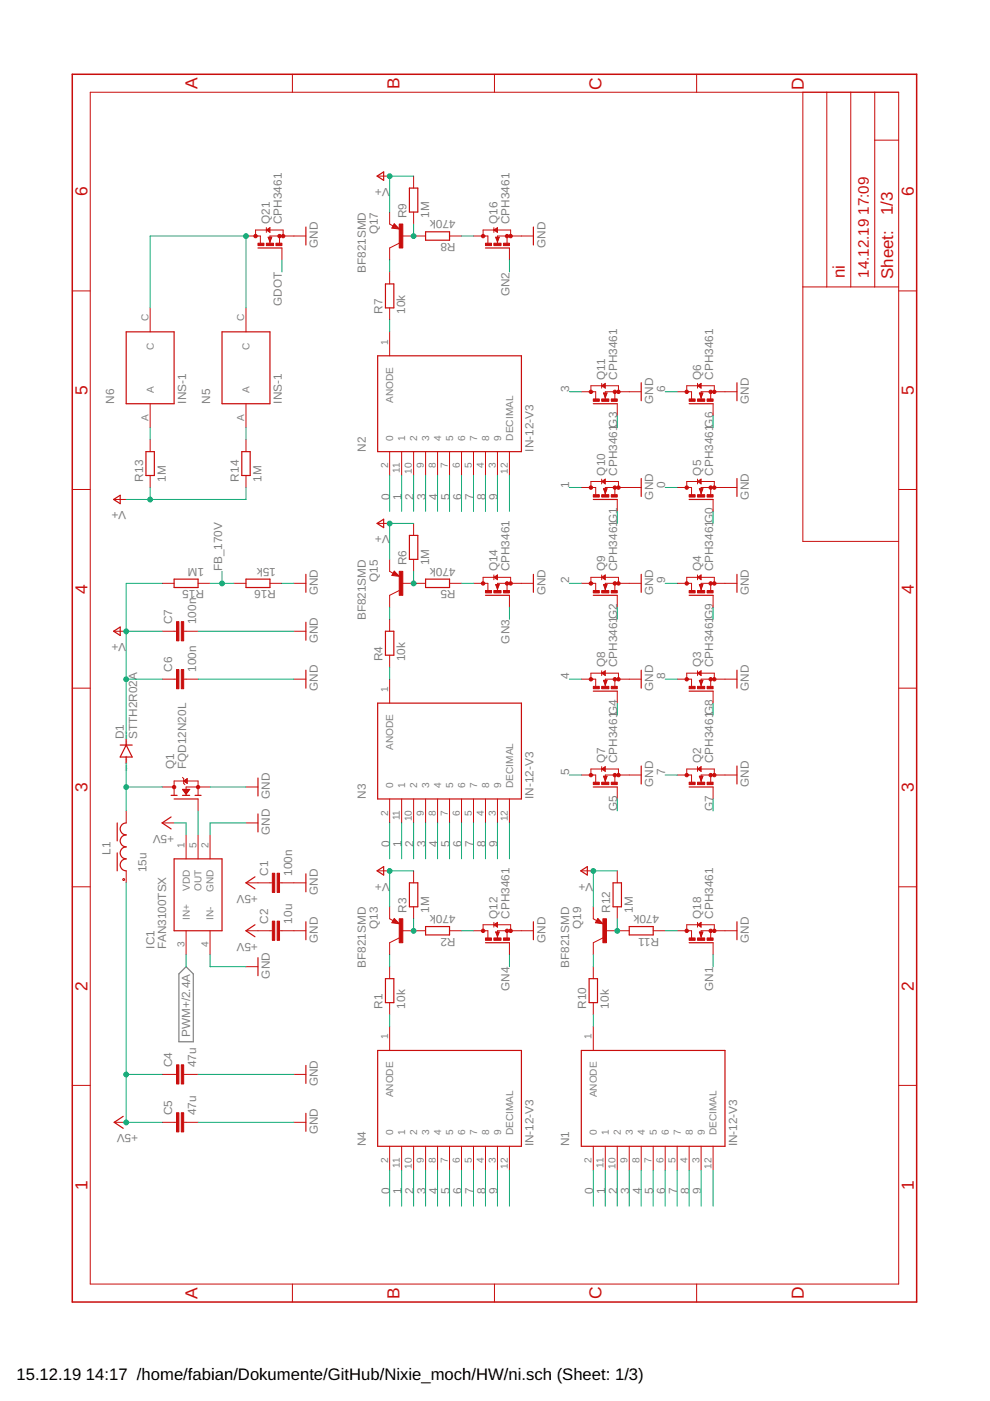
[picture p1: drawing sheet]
<svg xmlns="http://www.w3.org/2000/svg" width="210mm" height="297mm" viewBox="0 0 210 297" stroke-linecap="round" stroke-linejoin="round" font-family="sans-serif">
<path d="M37.9 206.5l1.6-1.5 1.5 1.5v14.4h-3.1z" fill="none" stroke="#808080" stroke-width=".25"/>
<g fill="none" stroke="#c90d0c" stroke-width=".25">
<path d="M79.9 37.3l1.4-.9v1.8zM86.8 39.9h1.8v5.1h-1.8zM54.7 52.6h5.1M56.7 48.8l.4-.3v.5zM57.2 50.9l-.2-.5h.5l-.3 .7M64.9 48.1v3.8M83.6 48.1h.4l-.4-.2-.2 .4 1 .1-.8-.8-.4 .7M90.2 49.1h5.1v1.8h-5.1zM102.9 52.6h5.1M105 48.8l.3-.3v.5zM105.5 50.9l-.3-.5h.5l-.2 .7M113.1 48.1v3.8"/>
<path d="M26.8 70.4h10.1v15.2h-10.1zM47.1 70.4h10.1v15.2h-10.1zM80.1 75.4h30.5v20.4h-30.5zM81.7 60.2h1.8v5.1h-1.8zM30.9 95.8h1.8v5h-1.8zM51.3 95.8h1.7v5h-1.7zM125.8 85.6h5.1M127.8 81.8l.4-.3v.5zM128.3 83.9l-.2-.5h.5l-.3 .7M136 81.2v3.8M146.1 85.6h5.1M148.1 81.8l.4-.3v.5z"/>
<path d="M148.7 83.9l-.3-.5h.5l-.2 .7M156.3 81.2v3.8M24.1 105.9l1.4-.9v1.8zM79.9 111l1.4-.9v1.8zM86.8 113.5h1.8v5.1h-1.8zM125.8 105.9h5.1M127.8 102.1l.4-.3v.5zM128.3 104.2l-.2-.5h.5l-.3 .7M136 101.5v3.8M146.1 105.9h5.1M148.1 102.1l.4-.3v.5zM148.7 104.2l-.3-.5h.5l-.2 .7"/>
<path d="M156.3 101.5v3.8M24.1 133.8l1.4-.9v1.8zM36.9 122.8h5.1v1.8h-5.1zM52.2 122.8h5v1.8h-5zM64.9 121.8v3.8M64.9 131.9v3.8M81.7 133.8h1.8v5.1h-1.8zM83.6 121.8h.4l-.4-.3-.2 .4 1 .1-.8-.7-.4 .6M90.2 122.8h5.1v1.8h-5.1zM102.9 126.2h5.1M105 122.4l.3-.2v.5zM105.5 124.6l-.3-.5h.5l-.2 .6"/>
<path d="M113.1 121.8v3.8M125.8 126.2h5.1M127.8 122.4l.4-.2v.5zM128.3 124.6l-.2-.5h.5l-.3 .6M136 121.8v3.8M146.1 126.2h5.1M148.1 122.4l.4-.2v.5zM148.7 124.6l-.3-.5h.5l-.2 .6M156.3 121.8v3.8M25.5 158h2.5M26.8 156.7v1.3M26.8 158l1.2 2.5h-2.5z"/>
<path d="M64.9 142.1v3.8M80.1 149.1h30.5v20.3h-30.5zM125.8 146.5h5.1M127.8 142.7l.4-.2v.5zM128.3 144.9l-.2-.5h.5l-.3 .6M136 142.1v3.8M146.1 146.5h5.1M148.1 142.7l.4-.2v.5zM148.7 144.9l-.3-.5h.5l-.2 .6M156.3 142.1v3.8M24.8 174.5v3.8M26.8 174.5a1.27 1.27 0 0 0-1.3 1.2 1.27 1.27 0 0 0 1.3 1.3 1.27 1.27 0 0 0-1.3 1.3 1.27 1.27 0 0 0 1.3 1.3 1.27 1.27 0 0 0-1.3 1.2 1.27 1.27 0 0 0 1.3 1.3 1.27 1.27 0 0 0-1.3 1.3 1.27 1.27 0 0 0 1.3 1.2"/>
<path d="M26.8 160.5v1.3M36.3 173.2l-1.9 1.3 1.9 1.2M36.3 168.6h1.2M36.9 169.4h5.1M38.7 168.6h1.5M41.4 168.6h1.2M54.7 165v3.8M54.7 172.6v3.8M125.8 166.9h5.1M127.8 163l.4-.2v.5zM128.3 165.2l-.2-.5h.5l-.3 .6M136 162.4v3.8"/>
<path d="M146.1 166.9h5.1M148.1 163l.4-.2v.5zM148.7 165.2l-.3-.5h.5l-.2 .6M156.3 162.4v3.8M24.8 180.8v3.8M36.9 182.1h10.2v15.2h-10.2zM54.1 185.9l-1.9 1.3 1.9 1.2M54.1 196.1l-1.9 1.2 1.9 1.3M64.9 185.3v3.8M64.9 195.4v3.8M79.9 184.6l1.4-.9v1.8zM83.6 195.4h.4l-.4-.2-.2 .4 1 .1-.8-.8-.4 .7"/>
<path d="M86.8 187.2h1.8v5.1h-1.8zM90.2 196.4h5.1v1.8h-5.1zM102.9 199.9h5.1M105 196.1l.3-.3v.5zM105.5 198.2l-.3-.5h.5l-.2 .7M113.1 195.4v3.8M123.1 184.6l1.4-.9v1.8zM126.8 195.4h.4l-.4-.2-.2 .4 1 .1-.8-.8-.4 .7M130 187.2h1.8v5.1h-1.8zM133.4 196.4h5.1v1.8h-5.1zM146.1 199.9h5.1M148.1 196.1l.4-.3v.5z"/>
<path d="M148.7 198.2l-.3-.5h.5l-.2 .7M156.3 195.4v3.8M54.7 203.1v3.8M81.7 207.5h1.8v5.1h-1.8zM124.9 207.5h1.8v5.1h-1.8zM26.1 236.7l-1.9 1.3 1.9 1.2M64.9 225.9v3.8M64.9 236.1v3.8M80.1 222.7h30.5v20.3h-30.5zM123.3 222.7h30.4v20.3h-30.4z"/>
</g>
<g fill="none" stroke="#c90d0c" stroke-width=".21">
<path d="M19.1 19.6h171.4v252.6h-171.4zM62 15.7v3.9M104.8 15.7v3.9M147.7 15.7v3.9M170.2 19.6v95.2h20.3M175.3 19.6v41.2M180.4 19.6v41.2M185.5 19.6v41.2M80.1 37.3h2.5M87.7 37.3v2.6M185.5 29.7h5M52.2 50h3v1.6"/>
<path d="M54.2 50v-1.2h5.8v1.2M56.5 48.8l.7-.5v1zM56.5 48.3v1M56.9 50.3h.7l-.4 1zM59.3 50v1.6M59.8 52.6v2.5M64.9 50h-7.7v1.6M82.6 45v2.5l.8 .4M82.6 57.7v2.5M83.6 47.4l1 1.2-1.5-.2zM84.6 51.6l-2 1v2.5M85.2 50h5"/>
<path d="M87.7 45v2.5M95.3 50h2.6M100.4 50h3v1.6M102.4 50v-1.2h5.9v1.2M104.7 48.8l.8-.5v1zM104.7 48.3v1M105.1 50.3h.8l-.4 1zM107.5 50v1.6M108 52.6v2.5M113.1 50h-7.6v1.6M15.3 61.7h3.8M31.8 65.3v5.1"/>
<path d="M52.2 65.3v5.1M82.6 65.3v2.5M82.6 70.4v5M170.2 60.8h20.3M190.5 61.7h3.9M31.8 85.6v5.1M31.8 93.2v2.6M52.2 85.6v5.1M52.2 93.2v2.6M82.6 95.8v5M85.2 95.8v5M87.7 95.8v5"/>
<path d="M90.2 95.8v5M92.8 95.8v5M95.3 95.8v5M97.9 95.8v5M100.4 95.8v5M102.9 95.8v5M105.5 95.8v5M108 95.8v5M123.3 83.1h3v1.5M125.3 83.1v-1.3h5.8v1.3M127.6 81.8l.7-.5v1zM127.6 81.3v1"/>
<path d="M128 83.3h.7l-.4 1zM130.4 83.1v1.5M130.9 85.6v2.5M136 83.1h-7.7v1.5M143.6 83.1h3v1.5M145.6 83.1v-1.3h5.8v1.3M147.9 81.8l.8-.5v1zM147.9 81.3v1M148.3 83.3h.7l-.3 1zM150.7 83.1v1.5M151.2 85.6v2.5M156.3 83.1h-7.6v1.5"/>
<path d="M15.3 103.8h3.8M24.2 105.9h2.6M31.8 100.8v2.6M52.2 100.8v2.6M80.1 111h2.5M82.6 118.6v2.5l.8 .5M87.7 111v2.5M87.7 118.6v2.5M123.3 103.4h3v1.5M125.3 103.4v-1.3h5.8v1.3M127.6 102.1l.7-.5v1zM127.6 101.6v1"/>
<path d="M128 103.6h.7l-.4 1zM130.4 103.4v1.5M130.9 105.9v2.5M136 103.4h-7.7v1.5M143.6 103.4h3v1.5M145.6 103.4v-1.3h5.8v1.3M147.9 102.1l.8-.5v1zM147.9 101.6v1M148.3 103.6h.7l-.3 1zM150.7 103.4v1.5M151.2 105.9v2.5M156.3 103.4h-7.6v1.5"/>
<path d="M190.5 103.8h3.9M24.2 133.8h2.6M34.4 133.8h3M34.4 123.7h2.5M38.9 133.8h3.1M42 123.7h2.5M49.6 123.7h2.6M57.2 123.7h2.6M62.3 133.8h2.6M62.3 123.7h2.6M82.6 131.3v2.5M82.6 138.9v2.6"/>
<path d="M83.6 121.1l1 1.1-1.5-.2zM84.6 125.2l-2 1v2.6M85.2 123.7h5M95.3 123.7h2.6M100.4 123.7h3v1.5M102.4 123.7v-1.3h5.9v1.3M104.7 122.4l.8-.5v1zM104.7 121.9v1M105.1 123.9h.8l-.4 1zM107.5 123.7v1.5M108 126.2v2.6M113.1 123.7h-7.6v1.5"/>
<path d="M123.3 123.7h3v1.5M125.3 123.7v-1.3h5.8v1.3M127.6 122.4l.7-.5v1zM127.6 121.9v1M128 123.9h.7l-.4 1zM130.4 123.7v1.5M130.9 126.2v2.6M136 123.7h-7.7v1.5M143.6 123.7h3v1.5M145.6 123.7v-1.3h5.8v1.3M147.9 122.4l.8-.5v1zM147.9 121.9v1"/>
<path d="M148.3 123.9h.7l-.3 1zM150.7 123.7v1.5M151.2 126.2v2.6M156.3 123.7h-7.6v1.5M15.3 145.9h3.8M34.4 144h3M38.9 144h3.1M62.3 144h2.6M82.6 144v5.1M123.3 144h3v1.5M125.3 144v-1.3h5.8v1.3M127.6 142.7l.7-.5v1z"/>
<path d="M127.6 142.2v1M128 144.3h.7l-.4 1zM130.4 144v1.5M130.9 146.5v2.6M136 144h-7.7v1.5M143.6 144h3v1.5M145.6 144v-1.3h5.8v1.3M147.9 142.7l.8-.5v1zM147.9 142.2v1M148.3 144.3h.7l-.3 1zM150.7 144v1.5M151.2 146.5v2.6"/>
<path d="M156.3 144h-7.6v1.5M190.5 145.9h3.9M26.8 171.9v2.6M34.4 166.9h2.5M34.4 174.5h2.5M36.9 168.6v-3h5.1v3M38.7 164.8l.2 .3v1l.3 .2M38.7 167.4h1.5l-.7 1zM38.8 167.4h.1M38.9 167.4v.2M38.9 165.6l.8-.5v1zM39 165.5v.1"/>
<path d="M39 167.4v.4M39.1 165.5v.2M39.1 167.4v.5M39.2 165.4v.4M39.2 167.4v.7M39.4 165.3v.6M39.4 167.4v.9M39.5 177v5.1M39.5 165.2v.7M39.5 167.4v.9M39.6 165.1v.9M39.6 167.4v.8"/>
<path d="M39.7 167.4v.6M39.9 167.4v.5M40 167.4v.3M40.1 167.4v.1M40.2 167.4h.1M42 169.4v2.5M42 177v5.1M44.5 166.9h-5v1.7M44.5 177v5.1M52.2 166.9h2.5M52.2 174.5h2.5M82.6 169.4v5.1"/>
<path d="M85.2 169.4v5.1M87.7 169.4v5.1M90.2 169.4v5.1M92.8 169.4v5.1M95.3 169.4v5.1M97.9 169.4v5.1M100.4 169.4v5.1M102.9 169.4v5.1M105.5 169.4v5.1M108 169.4v5.1M123.3 164.3h3v1.5M125.3 164.3v-1.3h5.8v1.3"/>
<path d="M127.6 163l.7-.5v1.1zM127.6 162.5v1.1M128 164.6h.7l-.4 1zM130.4 164.3v1.5M130.9 166.9v2.5M136 164.3h-7.7v1.5M143.6 164.3h3v1.5M145.6 164.3v-1.3h5.8v1.3M147.9 163l.8-.5v1.1zM147.9 162.5v1.1M148.3 164.6h.7l-.3 1zM150.7 164.3v1.5"/>
<path d="M151.2 166.9v2.5M156.3 164.3h-7.6v1.5M15.3 188h3.8M26.8 184.6v2.6M39.5 197.3v5.1M44.5 197.3v5.1M52.2 187.2h5.5M52.2 197.3h5.5M59.3 187.2h5.6M59.3 197.3h5.6M80.1 184.6h2.5M82.6 192.3v2.5l.8 .4"/>
<path d="M83.6 194.7l1 1.2-1.5-.3zM84.6 198.9l-2 1v2.5M85.2 197.3h5M87.7 184.6v2.6M87.7 192.3v2.5M95.3 197.3h2.6M100.4 197.3h3v1.6M102.4 197.3v-1.2h5.9v1.2M104.7 196.1l.8-.5v1zM104.7 195.6v1M105.1 197.6h.8l-.4 1zM107.5 197.3v1.6"/>
<path d="M108 199.9v2.5M113.1 197.3h-7.6v1.6M123.3 184.6h2.5M125.8 192.3v2.5l.7 .4M126.7 194.7l1.1 1.2-1.6-.3zM127.8 198.9l-2 1v2.5M128.3 197.3h5.1M130.9 184.6v2.6M130.9 192.3v2.5M138.5 197.3h2.5M143.6 197.3h3v1.6M145.6 197.3v-1.2h5.8v1.2"/>
<path d="M147.9 196.1l.8-.5v1zM147.9 195.6v1M148.3 197.6h.7l-.3 1zM150.7 197.3v1.6M151.2 199.9v2.5M156.3 197.3h-7.6v1.6M190.5 188h3.9M52.2 205h2.5M82.6 205v2.5M82.6 212.6v2.5M82.6 217.6v5.1M125.8 205v2.5"/>
<path d="M125.8 212.6v2.5M125.8 217.6v5.1M15.3 230.1h3.8M24.2 238h2.6M34.4 227.8h3M34.4 238h3M38.9 227.8h3.1M38.9 238h3.1M62.3 227.8h2.6M62.3 238h2.6M190.5 230.1h3.9M82.6 243v5.1"/>
<path d="M85.2 243v5.1M87.7 243v5.1M90.2 243v5.1M92.8 243v5.1M95.3 243v5.1M97.9 243v5.1M100.4 243v5.1M102.9 243v5.1M105.5 243v5.1M108 243v5.1M125.8 243v5.1M128.3 243v5.1"/>
<path d="M130.9 243v5.1M133.4 243v5.1M136 243v5.1M138.5 243v5.1M141 243v5.1M143.6 243v5.1M146.1 243v5.1M148.7 243v5.1M151.2 243v5.1M62 272.2v3.9M104.8 272.2v3.9M147.7 272.2v3.9"/>
</g>
<g fill="#c90d0c" stroke="#c90d0c" stroke-width=".21">
<circle cx="42" cy="166.9" r=".36"/>
<circle cx="36.9" cy="166.9" r=".36"/>
<circle cx="151.4" cy="164.3" r=".36"/>
<circle cx="150.7" cy="164.3" r=".36"/>
<circle cx="145.6" cy="164.3" r=".36"/>
<circle cx="151.4" cy="144" r=".36"/>
<circle cx="150.7" cy="144" r=".36"/>
<circle cx="145.6" cy="144" r=".36"/>
<circle cx="151.4" cy="123.7" r=".36"/>
<circle cx="150.7" cy="123.7" r=".36"/>
<circle cx="145.6" cy="123.7" r=".36"/>
<circle cx="151.4" cy="103.4" r=".36"/>
<circle cx="150.7" cy="103.4" r=".36"/>
<circle cx="145.6" cy="103.4" r=".36"/>
<circle cx="151.4" cy="83.1" r=".36"/>
<circle cx="150.7" cy="83.1" r=".36"/>
<circle cx="145.6" cy="83.1" r=".36"/>
<circle cx="131.1" cy="164.3" r=".36"/>
<circle cx="130.4" cy="164.3" r=".36"/>
<circle cx="125.3" cy="164.3" r=".36"/>
<circle cx="131.1" cy="144" r=".36"/>
<circle cx="130.4" cy="144" r=".36"/>
<circle cx="125.3" cy="144" r=".36"/>
<circle cx="131.1" cy="123.7" r=".36"/>
<circle cx="130.4" cy="123.7" r=".36"/>
<circle cx="125.3" cy="123.7" r=".36"/>
<circle cx="131.1" cy="103.4" r=".36"/>
<circle cx="130.4" cy="103.4" r=".36"/>
<circle cx="125.3" cy="103.4" r=".36"/>
<circle cx="131.1" cy="83.1" r=".36"/>
<circle cx="130.4" cy="83.1" r=".36"/>
<circle cx="125.3" cy="83.1" r=".36"/>
<circle cx="108.3" cy="197.4" r=".36"/>
<circle cx="107.5" cy="197.4" r=".36"/>
<circle cx="102.4" cy="197.4" r=".36"/>
<circle cx="108.3" cy="123.7" r=".36"/>
<circle cx="107.5" cy="123.7" r=".36"/>
<circle cx="102.4" cy="123.7" r=".36"/>
<circle cx="108.3" cy="50.1" r=".36"/>
<circle cx="107.5" cy="50.1" r=".36"/>
<circle cx="102.4" cy="50.1" r=".36"/>
<circle cx="151.4" cy="197.4" r=".36"/>
<circle cx="150.7" cy="197.4" r=".36"/>
<circle cx="145.6" cy="197.4" r=".36"/>
<circle cx="60" cy="50.1" r=".36"/>
<circle cx="59.3" cy="50.1" r=".36"/>
<circle cx="54.2" cy="50.1" r=".36"/>
</g>
<g fill="#c90d0c" stroke="#c90d0c" stroke-width=".21">
<path d="M58.8 185.1h.5v4.1h-.5z"/>
<path d="M57.7 185.1h.6v4.1h-.6z"/>
<path d="M58.8 195.3h.5v4.1h-.5z"/>
<path d="M57.7 195.3h.6v4.1h-.6z"/>
<path d="M38.4 225.8h.5v4h-.5z"/>
<path d="M37.4 225.8h.5v4h-.5z"/>
<path d="M38.4 235.9h.5v4.1h-.5z"/>
<path d="M37.4 235.9h.5v4.1h-.5z"/>
<path d="M38.4 142h.5v4h-.5z"/>
<path d="M37.4 142h.5v4h-.5z"/>
<path d="M38.4 131.8h.5v4.1h-.5z"/>
<path d="M37.4 131.8h.5v4.1h-.5z"/>
<path d="M146.1 165.8h1.3v.5h-1.3z"/>
<path d="M149.9 165.8h1.3v.5h-1.3z"/>
<path d="M147.9 165.8h1.5v.5h-1.5z"/>
<path d="M146.1 145.5h1.3v.5h-1.3z"/>
<path d="M149.9 145.5h1.3v.5h-1.3z"/>
<path d="M147.9 145.5h1.5v.5h-1.5z"/>
<path d="M146.1 125.2h1.3v.5h-1.3z"/>
<path d="M149.9 125.2h1.3v.5h-1.3z"/>
<path d="M147.9 125.2h1.5v.5h-1.5z"/>
<path d="M146.1 104.9h1.3v.5h-1.3z"/>
<path d="M149.9 104.9h1.3v.5h-1.3z"/>
<path d="M147.9 104.9h1.5v.5h-1.5z"/>
<path d="M146.1 84.6h1.3v.5h-1.3z"/>
<path d="M149.9 84.6h1.3v.5h-1.3z"/>
<path d="M147.9 84.6h1.5v.5h-1.5z"/>
<path d="M125.8 165.8h1.3v.5h-1.3z"/>
<path d="M129.6 165.8h1.3v.5h-1.3z"/>
<path d="M127.6 165.8h1.5v.5h-1.5z"/>
<path d="M125.8 145.5h1.3v.5h-1.3z"/>
<path d="M129.6 145.5h1.3v.5h-1.3z"/>
<path d="M127.6 145.5h1.5v.5h-1.5z"/>
<path d="M125.8 125.2h1.3v.5h-1.3z"/>
<path d="M129.6 125.2h1.3v.5h-1.3z"/>
<path d="M127.6 125.2h1.5v.5h-1.5z"/>
<path d="M125.8 104.9h1.3v.5h-1.3z"/>
<path d="M129.6 104.9h1.3v.5h-1.3z"/>
<path d="M127.6 104.9h1.5v.5h-1.5z"/>
<path d="M125.8 84.6h1.3v.5h-1.3z"/>
<path d="M129.6 84.6h1.3v.5h-1.3z"/>
<path d="M127.6 84.6h1.5v.5h-1.5z"/>
<path d="M102.9 198.9h1.3v.5h-1.3z"/>
<path d="M106.7 198.9h1.3v.5h-1.3z"/>
<path d="M104.7 198.9h1.5v.5h-1.5z"/>
<path d="M84.6 194.8h.8v5.1h-.8z"/>
<path d="M102.9 125.2h1.3v.5h-1.3z"/>
<path d="M106.7 125.2h1.3v.5h-1.3z"/>
<path d="M104.7 125.2h1.5v.5h-1.5z"/>
<path d="M84.6 121.1h.8v5.1h-.8z"/>
<path d="M102.9 51.6h1.3v.5h-1.3z"/>
<path d="M106.7 51.6h1.3v.5h-1.3z"/>
<path d="M104.7 51.6h1.5v.5h-1.5z"/>
<path d="M84.6 47.5h.8v5.1h-.8z"/>
<path d="M146.1 198.9h1.3v.5h-1.3z"/>
<path d="M149.9 198.9h1.3v.5h-1.3z"/>
<path d="M147.9 198.9h1.5v.5h-1.5z"/>
<path d="M127.8 194.8h.8v5.1h-.8z"/>
<path d="M54.7 51.6h1.3v.5h-1.3z"/>
<path d="M58.5 51.6h1.3v.5h-1.3z"/>
<path d="M56.5 51.6h1.5v.5h-1.5z"/>
</g>
<circle cx="26.2" cy="186.5" r=".11" fill="none" stroke="#c90d0c" stroke-width=".42"/>
<path d="M15.3 15.7h179.1v260.4h-179.1z" fill="none" stroke="#c90d0c" stroke-width=".32"/>
<g fill="none" stroke="#0dab76" stroke-width=".21">
<path d="M87.7 37.3h-5.1v7.7M59.8 55.1v2.6M82.6 55.1v2.6M87.7 47.5v2.5M97.9 50h2.5M108 55.1v2.6M31.8 65.3v-15.3h20.4v15.3M82.6 67.8v2.6M31.8 90.7v2.5M52.2 90.7v2.5M120.7 83.1h2.6M130.9 88.1v2.6"/>
<path d="M141 83.1h2.6M151.2 88.1v2.6M31.8 103.4v2.5M52.2 103.4v2.5h-25.4M82.6 100.8v7.6M85.2 100.8v7.6M87.7 111h-5.1v7.6M87.7 100.8v7.6M90.2 100.8v7.6M92.8 100.8v7.6M95.3 100.8v7.6M97.9 100.8v7.6"/>
<path d="M100.4 100.8v7.6M102.9 100.8v7.6M105.5 100.8v7.6M108 100.8v7.6M120.7 103.4h2.6M130.9 108.4v2.6M141 103.4h2.6M151.2 108.4v2.6M26.8 133.8h7.6M34.4 123.7h-7.6v33M42 133.8h20.3M44.5 123.7h5.1"/>
<path d="M47.1 121.1v2.6M59.8 123.7h2.5M82.6 128.8v2.5M87.7 121.1v2.6M97.9 123.7h2.5M108 128.8v2.5M120.7 123.7h2.6M130.9 128.8v2.5M141 123.7h2.6M151.2 128.8v2.5M26.8 144h7.6M42 144h20.3"/>
<path d="M82.6 141.5v2.5M120.7 144h2.6M130.9 149.1v2.5M141 144h2.6M151.2 149.1v2.5M26.8 161.8v10.1M26.8 166.9h7.6M36.9 174.5h2.6v2.5M42 171.9v5.1M44.5 166.9h7.7M52.2 174.5h-7.7v2.5M82.6 174.5v7.6"/>
<path d="M85.2 174.5v7.6M87.7 174.5v7.6M90.2 174.5v7.6M92.8 174.5v7.6M95.3 174.5v7.6M97.9 174.5v7.6M100.4 174.5v7.6M102.9 174.5v7.6M105.5 174.5v7.6M108 174.5v7.6M120.7 164.3h2.6M130.9 169.4v2.5"/>
<path d="M141 164.3h2.6M151.2 169.4v2.5M26.8 187.2v50.8h7.6M87.7 184.6h-5.1v7.7M87.7 194.8v2.5M97.9 197.3h2.5M130.9 184.6h-5.1v7.7M130.9 194.8v2.5M141 197.3h2.6M39.5 202.4v2.6M44.5 202.4v2.6h7.7M82.6 202.4v2.6"/>
<path d="M82.6 215.1v2.5M108 202.4v2.6M125.8 202.4v2.6M125.8 215.1v2.5M151.2 202.4v2.6M26.8 227.8h7.6M42 227.8h20.3M42 238h20.3M82.6 248.1v7.6M85.2 248.1v7.6M87.7 248.1v7.6M90.2 248.1v7.6"/>
<path d="M92.8 248.1v7.6M95.3 248.1v7.6M97.9 248.1v7.6M100.4 248.1v7.6M102.9 248.1v7.6M105.5 248.1v7.6M108 248.1v7.6M125.8 248.1v7.6M128.3 248.1v7.6M130.9 248.1v7.6M133.4 248.1v7.6M136 248.1v7.6"/>
<path d="M138.5 248.1v7.6M141 248.1v7.6M143.6 248.1v7.6M146.1 248.1v7.6M148.7 248.1v7.6M151.2 248.1v7.6"/>
</g>
<g fill="#0dab76" stroke="#0dab76" stroke-width=".21">
<circle cx="26.8" cy="166.9" r=".51"/>
<circle cx="26.8" cy="227.8" r=".51"/>
<circle cx="26.8" cy="238" r=".51"/>
<circle cx="26.8" cy="144" r=".51"/>
<circle cx="26.8" cy="133.9" r=".51"/>
<circle cx="82.6" cy="184.7" r=".51"/>
<circle cx="82.6" cy="111" r=".51"/>
<circle cx="82.6" cy="37.4" r=".51"/>
<circle cx="125.8" cy="184.7" r=".51"/>
<circle cx="31.8" cy="105.9" r=".51"/>
<circle cx="87.7" cy="197.4" r=".51"/>
<circle cx="87.7" cy="123.7" r=".51"/>
<circle cx="87.7" cy="50.1" r=".51"/>
<circle cx="130.9" cy="197.4" r=".51"/>
<circle cx="52.2" cy="50.1" r=".51"/>
<circle cx="47.1" cy="123.7" r=".51"/>
</g>
<g font-size="3.7" fill="#c90d0c">
<text x="41.9" y="18.9" transform="rotate(-90 41.9 18.9)">A</text>
<text x="84.7" y="18.9" transform="rotate(-90 84.7 18.9)">B</text>
<text x="127.6" y="19" transform="rotate(-90 127.6 19)">C</text>
<text x="170.4" y="19" transform="rotate(-90 170.4 19)">D</text>
<text x="18.5" y="41.6" transform="rotate(-90 18.5 41.6)">6</text>
<text x="193.7" y="41.6" transform="rotate(-90 193.7 41.6)">6</text>
<text x="18.5" y="83.7" transform="rotate(-90 18.5 83.7)">5</text>
<text x="193.7" y="83.7" transform="rotate(-90 193.7 83.7)">5</text>
<text x="18.5" y="125.9" transform="rotate(-90 18.5 125.9)">4</text>
<text x="193.7" y="125.9" transform="rotate(-90 193.7 125.9)">4</text>
<text x="18.5" y="168" transform="rotate(-90 18.5 168)">3</text>
<text x="193.7" y="168" transform="rotate(-90 193.7 168)">3</text>
<text x="18.5" y="210.1" transform="rotate(-90 18.5 210.1)">2</text>
<text x="193.7" y="210.1" transform="rotate(-90 193.7 210.1)">2</text>
<text x="18.5" y="252.2" transform="rotate(-90 18.5 252.2)">1</text>
<text x="193.7" y="252.2" transform="rotate(-90 193.7 252.2)">1</text>
<text x="41.9" y="275.4" transform="rotate(-90 41.9 275.4)">A</text>
<text x="84.7" y="275.4" transform="rotate(-90 84.7 275.4)">B</text>
<text x="127.6" y="275.5" transform="rotate(-90 127.6 275.5)">C</text>
<text x="170.4" y="275.5" transform="rotate(-90 170.4 275.5)">D</text>
</g>
<g font-size="3.6" fill="#c90d0c">
<text x="189.3" y="45.6" transform="rotate(-90 189.3 45.6)">1/3</text>
<text x="179.1" y="58.9" transform="rotate(-90 179.1 58.9)">ni</text>
<text x="189.4" y="59.2" transform="rotate(-90 189.4 59.2)">Sheet:</text>
</g>
<g font-size="3.5">
<text x="3.5" y="292.5">15.12.19</text>
<text x="18.2" y="292.5">14:17 /home/fabian/Dokumente/GitHub/Nixie_moch/HW/ni.sch (Sheet: 1/3)</text>
</g>
<g font-size="3.2" fill="#c90d0c">
<text x="184.2" y="45.5" transform="rotate(-90 184.2 45.5)">17:09</text>
<text x="184.2" y="58.9" transform="rotate(-90 184.2 58.9)">14.12.19</text>
</g>
<g font-size="2.5" fill="#808080">
<text x="82.6" y="39.9" transform="rotate(-180 82.6 39.9)">V+</text>
<text x="57.2" y="47.5" transform="rotate(-90 57.2 47.5)">Q21</text>
<text x="59.8" y="47.5" transform="rotate(-90 59.8 47.5)">CPH3461</text>
<text x="86.2" y="46.2" transform="rotate(-90 86.2 46.2)">R9</text>
<text x="91" y="46.2" transform="rotate(-90 91 46.2)">1M</text>
<text x="96.6" y="46.7" transform="rotate(-180 96.6 46.7)">470k</text>
<text x="105.5" y="47.5" transform="rotate(-90 105.5 47.5)">Q16</text>
<text x="108" y="47.5" transform="rotate(-90 108 47.5)">CPH3461</text>
<text x="67.4" y="52.6" transform="rotate(-90 67.4 52.6)">GND</text>
<text x="80.1" y="49.7" transform="rotate(-90 80.1 49.7)">Q17</text>
<text x="96.6" y="51.5" transform="rotate(-180 96.6 51.5)">R8</text>
<text x="115.6" y="52.6" transform="rotate(-90 115.6 52.6)">GND</text>
<text x="77.5" y="57.9" transform="rotate(-90 77.5 57.9)">BF821SMD</text>
<text x="59.8" y="64.9" transform="rotate(-90 59.8 64.9)">GDOT</text>
<text x="108" y="62.8" transform="rotate(-90 108 62.8)">GN2</text>
<text x="81.1" y="66.5" transform="rotate(-90 81.1 66.5)">R7</text>
<text x="85.9" y="66.5" transform="rotate(-90 85.9 66.5)">10k</text>
<text x="120.7" y="83" transform="rotate(-90 120.7 83)">3</text>
<text x="128.3" y="80.5" transform="rotate(-90 128.3 80.5)">Q11</text>
<text x="130.9" y="80.5" transform="rotate(-90 130.9 80.5)">CPH3461</text>
<text x="141" y="83" transform="rotate(-90 141 83)">6</text>
<text x="148.6" y="80.5" transform="rotate(-90 148.6 80.5)">Q6</text>
<text x="151.2" y="80.5" transform="rotate(-90 151.2 80.5)">CPH3461</text>
<text x="24.2" y="85.6" transform="rotate(-90 24.2 85.6)">N6</text>
<text x="39.5" y="85.6" transform="rotate(-90 39.5 85.6)">INS-1</text>
<text x="44.5" y="85.6" transform="rotate(-90 44.5 85.6)">N5</text>
<text x="59.8" y="85.6" transform="rotate(-90 59.8 85.6)">INS-1</text>
<text x="138.5" y="85.6" transform="rotate(-90 138.5 85.6)">GND</text>
<text x="158.8" y="85.6" transform="rotate(-90 158.8 85.6)">GND</text>
<text x="77.5" y="95.7" transform="rotate(-90 77.5 95.7)">N2</text>
<text x="113.1" y="95.7" transform="rotate(-90 113.1 95.7)">IN-12-V3</text>
<text x="128.3" y="100.8" transform="rotate(-90 128.3 100.8)">Q10</text>
<text x="130.9" y="100.8" transform="rotate(-90 130.9 100.8)">CPH3461G3</text>
<text x="148.6" y="100.8" transform="rotate(-90 148.6 100.8)">Q5</text>
<text x="151.2" y="100.8" transform="rotate(-90 151.2 100.8)">CPH3461G6</text>
<text x="30.3" y="102.1" transform="rotate(-90 30.3 102.1)">R13</text>
<text x="35.1" y="102.1" transform="rotate(-90 35.1 102.1)">1M</text>
<text x="50.7" y="102.1" transform="rotate(-90 50.7 102.1)">R14</text>
<text x="55.4" y="102.1" transform="rotate(-90 55.4 102.1)">1M</text>
<text x="82.6" y="105.9" transform="rotate(-90 82.6 105.9)">0</text>
<text x="85.2" y="105.9" transform="rotate(-90 85.2 105.9)">1</text>
<text x="87.7" y="105.9" transform="rotate(-90 87.7 105.9)">2</text>
<text x="90.2" y="105.9" transform="rotate(-90 90.2 105.9)">3</text>
<text x="92.8" y="105.9" transform="rotate(-90 92.8 105.9)">4</text>
<text x="95.3" y="105.9" transform="rotate(-90 95.3 105.9)">5</text>
<text x="97.9" y="105.9" transform="rotate(-90 97.9 105.9)">6</text>
<text x="100.4" y="105.9" transform="rotate(-90 100.4 105.9)">7</text>
<text x="102.9" y="105.9" transform="rotate(-90 102.9 105.9)">8</text>
<text x="105.5" y="105.9" transform="rotate(-90 105.5 105.9)">9</text>
<text x="120.7" y="103.4" transform="rotate(-90 120.7 103.4)">1</text>
<text x="138.5" y="105.9" transform="rotate(-90 138.5 105.9)">GND</text>
<text x="141" y="103.4" transform="rotate(-90 141 103.4)">0</text>
<text x="158.8" y="105.9" transform="rotate(-90 158.8 105.9)">GND</text>
<text x="26.8" y="108.4" transform="rotate(-180 26.8 108.4)">V+</text>
<text x="82.6" y="113.5" transform="rotate(-180 82.6 113.5)">V+</text>
<text x="86.2" y="119.9" transform="rotate(-90 86.2 119.9)">R6</text>
<text x="91" y="119.9" transform="rotate(-90 91 119.9)">1M</text>
<text x="43.3" y="120.4" transform="rotate(-180 43.3 120.4)">1M</text>
<text x="43.3" y="125.2" transform="rotate(-180 43.3 125.2)">R15</text>
<text x="47.1" y="121.1" transform="rotate(-90 47.1 121.1)">FB_170V</text>
<text x="58.5" y="120.4" transform="rotate(-180 58.5 120.4)">15k</text>
<text x="58.5" y="125.2" transform="rotate(-180 58.5 125.2)">R16</text>
<text x="80.1" y="123.3" transform="rotate(-90 80.1 123.3)">Q15</text>
<text x="96.6" y="120.4" transform="rotate(-180 96.6 120.4)">470k</text>
<text x="96.6" y="125.2" transform="rotate(-180 96.6 125.2)">R5</text>
<text x="105.5" y="121.1" transform="rotate(-90 105.5 121.1)">Q14</text>
<text x="108" y="121.1" transform="rotate(-90 108 121.1)">CPH3461</text>
<text x="120.7" y="123.7" transform="rotate(-90 120.7 123.7)">2</text>
<text x="128.3" y="121.1" transform="rotate(-90 128.3 121.1)">Q9</text>
<text x="130.9" y="121.1" transform="rotate(-90 130.9 121.1)">CPH3461G1</text>
<text x="141" y="123.7" transform="rotate(-90 141 123.7)">9</text>
<text x="148.6" y="121.1" transform="rotate(-90 148.6 121.1)">Q4</text>
<text x="151.2" y="121.1" transform="rotate(-90 151.2 121.1)">CPH3461G0</text>
<text x="67.4" y="126.2" transform="rotate(-90 67.4 126.2)">GND</text>
<text x="77.5" y="131.5" transform="rotate(-90 77.5 131.5)">BF821SMD</text>
<text x="115.6" y="126.2" transform="rotate(-90 115.6 126.2)">GND</text>
<text x="138.5" y="126.2" transform="rotate(-90 138.5 126.2)">GND</text>
<text x="158.8" y="126.2" transform="rotate(-90 158.8 126.2)">GND</text>
<text x="26.8" y="136.4" transform="rotate(-180 26.8 136.4)">V+</text>
<text x="36.5" y="132.3" transform="rotate(-90 36.5 132.3)">C7</text>
<text x="41.6" y="132.3" transform="rotate(-90 41.6 132.3)">100n</text>
<text x="67.4" y="136.4" transform="rotate(-90 67.4 136.4)">GND</text>
<text x="108" y="136.4" transform="rotate(-90 108 136.4)">GN3</text>
<text x="36.5" y="142.5" transform="rotate(-90 36.5 142.5)">C6</text>
<text x="41.6" y="142.5" transform="rotate(-90 41.6 142.5)">100n</text>
<text x="81.1" y="140.2" transform="rotate(-90 81.1 140.2)">R4</text>
<text x="85.9" y="140.2" transform="rotate(-90 85.9 140.2)">10k</text>
<text x="120.7" y="144" transform="rotate(-90 120.7 144)">4</text>
<text x="128.3" y="141.5" transform="rotate(-90 128.3 141.5)">Q8</text>
<text x="130.9" y="141.5" transform="rotate(-90 130.9 141.5)">CPH3461G2</text>
<text x="141" y="144" transform="rotate(-90 141 144)">8</text>
<text x="148.6" y="141.5" transform="rotate(-90 148.6 141.5)">Q3</text>
<text x="151.2" y="141.5" transform="rotate(-90 151.2 141.5)">CPH3461G9</text>
<text x="67.4" y="146.5" transform="rotate(-90 67.4 146.5)">GND</text>
<text x="138.5" y="146.5" transform="rotate(-90 138.5 146.5)">GND</text>
<text x="158.8" y="146.5" transform="rotate(-90 158.8 146.5)">GND</text>
<text x="26.3" y="156.7" transform="rotate(-90 26.3 156.7)">D1</text>
<text x="29.1" y="156.7" transform="rotate(-90 29.1 156.7)">STTH2R02A</text>
<text x="128.3" y="161.8" transform="rotate(-90 128.3 161.8)">Q7</text>
<text x="130.9" y="161.8" transform="rotate(-90 130.9 161.8)">CPH3461G4</text>
<text x="148.6" y="161.8" transform="rotate(-90 148.6 161.8)">Q2</text>
<text x="151.2" y="161.8" transform="rotate(-90 151.2 161.8)">CPH3461G8</text>
<text x="36.9" y="163" transform="rotate(-90 36.9 163)">Q1</text>
<text x="39.5" y="163" transform="rotate(-90 39.5 163)">FQD12N20L</text>
<text x="120.7" y="164.3" transform="rotate(-90 120.7 164.3)">5</text>
<text x="138.5" y="166.9" transform="rotate(-90 138.5 166.9)">GND</text>
<text x="141" y="164.3" transform="rotate(-90 141 164.3)">7</text>
<text x="158.8" y="166.9" transform="rotate(-90 158.8 166.9)">GND</text>
<text x="57.2" y="169.4" transform="rotate(-90 57.2 169.4)">GND</text>
<text x="77.5" y="169.4" transform="rotate(-90 77.5 169.4)">N3</text>
<text x="113.1" y="169.4" transform="rotate(-90 113.1 169.4)">IN-12-V3</text>
<text x="130.9" y="171.9" transform="rotate(-90 130.9 171.9)">G5</text>
<text x="151.2" y="171.9" transform="rotate(-90 151.2 171.9)">G7</text>
<text x="36.9" y="177" transform="rotate(-180 36.9 177)">+5V</text>
<text x="57.2" y="177" transform="rotate(-90 57.2 177)">GND</text>
<text x="82.6" y="179.6" transform="rotate(-90 82.6 179.6)">0</text>
<text x="85.2" y="179.6" transform="rotate(-90 85.2 179.6)">1</text>
<text x="87.7" y="179.6" transform="rotate(-90 87.7 179.6)">2</text>
<text x="90.2" y="179.6" transform="rotate(-90 90.2 179.6)">3</text>
<text x="92.8" y="179.6" transform="rotate(-90 92.8 179.6)">4</text>
<text x="95.3" y="179.6" transform="rotate(-90 95.3 179.6)">5</text>
<text x="97.9" y="179.6" transform="rotate(-90 97.9 179.6)">6</text>
<text x="100.4" y="179.6" transform="rotate(-90 100.4 179.6)">7</text>
<text x="102.9" y="179.6" transform="rotate(-90 102.9 179.6)">8</text>
<text x="105.5" y="179.6" transform="rotate(-90 105.5 179.6)">9</text>
<text x="23.4" y="181.2" transform="rotate(-90 23.4 181.2)">L1</text>
<text x="31.1" y="184.9" transform="rotate(-90 31.1 184.9)">15u</text>
<text x="56.8" y="185.6" transform="rotate(-90 56.8 185.6)">C1</text>
<text x="61.9" y="185.6" transform="rotate(-90 61.9 185.6)">100n</text>
<text x="54.7" y="189.7" transform="rotate(-180 54.7 189.7)">+5V</text>
<text x="67.4" y="189.7" transform="rotate(-90 67.4 189.7)">GND</text>
<text x="82.6" y="187.2" transform="rotate(-180 82.6 187.2)">V+</text>
<text x="125.8" y="187.2" transform="rotate(-180 125.8 187.2)">V+</text>
<text x="56.8" y="195.8" transform="rotate(-90 56.8 195.8)">C2</text>
<text x="61.9" y="195.8" transform="rotate(-90 61.9 195.8)">10u</text>
<text x="80.1" y="197" transform="rotate(-90 80.1 197)">Q13</text>
<text x="86.2" y="193.5" transform="rotate(-90 86.2 193.5)">R3</text>
<text x="91" y="193.5" transform="rotate(-90 91 193.5)">1M</text>
<text x="96.6" y="194" transform="rotate(-180 96.6 194)">470k</text>
<text x="105.5" y="194.8" transform="rotate(-90 105.5 194.8)">Q12</text>
<text x="108" y="194.8" transform="rotate(-90 108 194.8)">CPH3461</text>
<text x="123.3" y="197" transform="rotate(-90 123.3 197)">Q19</text>
<text x="129.4" y="193.5" transform="rotate(-90 129.4 193.5)">R12</text>
<text x="134.2" y="193.5" transform="rotate(-90 134.2 193.5)">1M</text>
<text x="139.8" y="194" transform="rotate(-180 139.8 194)">470k</text>
<text x="148.6" y="194.8" transform="rotate(-90 148.6 194.8)">Q18</text>
<text x="151.2" y="194.8" transform="rotate(-90 151.2 194.8)">CPH3461</text>
<text x="32.7" y="201.1" transform="rotate(-90 32.7 201.1)">IC1</text>
<text x="35.3" y="201.1" transform="rotate(-90 35.3 201.1)">FAN3100TSX</text>
<text x="54.7" y="199.9" transform="rotate(-180 54.7 199.9)">+5V</text>
<text x="67.4" y="199.9" transform="rotate(-90 67.4 199.9)">GND</text>
<text x="96.6" y="198.8" transform="rotate(-180 96.6 198.8)">R2</text>
<text x="115.6" y="199.9" transform="rotate(-90 115.6 199.9)">GND</text>
<text x="139.8" y="198.8" transform="rotate(-180 139.8 198.8)">R11</text>
<text x="158.8" y="199.9" transform="rotate(-90 158.8 199.9)">GND</text>
<text x="57.2" y="207.5" transform="rotate(-90 57.2 207.5)">GND</text>
<text x="77.5" y="205.2" transform="rotate(-90 77.5 205.2)">BF821SMD</text>
<text x="120.7" y="205.2" transform="rotate(-90 120.7 205.2)">BF821SMD</text>
<text x="81.1" y="213.8" transform="rotate(-90 81.1 213.8)">R1</text>
<text x="85.9" y="213.8" transform="rotate(-90 85.9 213.8)">10k</text>
<text x="108" y="210.1" transform="rotate(-90 108 210.1)">GN4</text>
<text x="124.3" y="213.8" transform="rotate(-90 124.3 213.8)">R10</text>
<text x="129.1" y="213.8" transform="rotate(-90 129.1 213.8)">10k</text>
<text x="151.2" y="210.1" transform="rotate(-90 151.2 210.1)">GN1</text>
<text x="40.3" y="219.9" transform="rotate(-90 40.3 219.9)">PWM+/2.4A</text>
<text x="36.5" y="226.3" transform="rotate(-90 36.5 226.3)">C4</text>
<text x="41.6" y="226.3" transform="rotate(-90 41.6 226.3)">47u</text>
<text x="67.4" y="230.3" transform="rotate(-90 67.4 230.3)">GND</text>
<text x="36.5" y="236.4" transform="rotate(-90 36.5 236.4)">C5</text>
<text x="41.6" y="236.4" transform="rotate(-90 41.6 236.4)">47u</text>
<text x="29.3" y="240.5" transform="rotate(-180 29.3 240.5)">+5V</text>
<text x="67.4" y="240.5" transform="rotate(-90 67.4 240.5)">GND</text>
<text x="77.5" y="243" transform="rotate(-90 77.5 243)">N4</text>
<text x="113.1" y="243" transform="rotate(-90 113.1 243)">IN-12-V3</text>
<text x="120.7" y="243" transform="rotate(-90 120.7 243)">N1</text>
<text x="156.3" y="243" transform="rotate(-90 156.3 243)">IN-12-V3</text>
<text x="82.6" y="253.2" transform="rotate(-90 82.6 253.2)">0</text>
<text x="85.2" y="253.2" transform="rotate(-90 85.2 253.2)">1</text>
<text x="87.7" y="253.2" transform="rotate(-90 87.7 253.2)">2</text>
<text x="90.2" y="253.2" transform="rotate(-90 90.2 253.2)">3</text>
<text x="92.8" y="253.2" transform="rotate(-90 92.8 253.2)">4</text>
<text x="95.3" y="253.2" transform="rotate(-90 95.3 253.2)">5</text>
<text x="97.9" y="253.2" transform="rotate(-90 97.9 253.2)">6</text>
<text x="100.4" y="253.2" transform="rotate(-90 100.4 253.2)">7</text>
<text x="102.9" y="253.2" transform="rotate(-90 102.9 253.2)">8</text>
<text x="105.5" y="253.2" transform="rotate(-90 105.5 253.2)">9</text>
<text x="125.8" y="253.2" transform="rotate(-90 125.8 253.2)">0</text>
<text x="128.3" y="253.2" transform="rotate(-90 128.3 253.2)">1</text>
<text x="130.9" y="253.2" transform="rotate(-90 130.9 253.2)">2</text>
<text x="133.4" y="253.2" transform="rotate(-90 133.4 253.2)">3</text>
<text x="135.9" y="253.2" transform="rotate(-90 135.9 253.2)">4</text>
<text x="138.5" y="253.2" transform="rotate(-90 138.5 253.2)">5</text>
<text x="141" y="253.2" transform="rotate(-90 141 253.2)">6</text>
<text x="143.6" y="253.2" transform="rotate(-90 143.6 253.2)">7</text>
<text x="146.1" y="253.2" transform="rotate(-90 146.1 253.2)">8</text>
<text x="148.6" y="253.2" transform="rotate(-90 148.6 253.2)">9</text>
</g>
<g font-size="2.1" fill="#808080">
<text x="31.5" y="68" transform="rotate(-90 31.5 68)">C</text>
<text x="51.8" y="68" transform="rotate(-90 51.8 68)">C</text>
<text x="32.6" y="74.2" transform="rotate(-90 32.6 74.2)">C</text>
<text x="52.9" y="74.2" transform="rotate(-90 52.9 74.2)">C</text>
<text x="82.3" y="73.1" transform="rotate(-90 82.3 73.1)">1</text>
<text x="32.6" y="83.3" transform="rotate(-90 32.6 83.3)">A</text>
<text x="52.9" y="83.3" transform="rotate(-90 52.9 83.3)">A</text>
<text x="31.5" y="89.3" transform="rotate(-90 31.5 89.3)">A</text>
<text x="51.8" y="89.3" transform="rotate(-90 51.8 89.3)">A</text>
<text x="83.4" y="85.4" transform="rotate(-90 83.4 85.4)">ANODE</text>
<text x="83.4" y="93.4" transform="rotate(-90 83.4 93.4)">0</text>
<text x="85.9" y="93.4" transform="rotate(-90 85.9 93.4)">1</text>
<text x="88.5" y="93.4" transform="rotate(-90 88.5 93.4)">2</text>
<text x="91" y="93.4" transform="rotate(-90 91 93.4)">3</text>
<text x="93.5" y="93.4" transform="rotate(-90 93.5 93.4)">4</text>
<text x="96.1" y="93.4" transform="rotate(-90 96.1 93.4)">5</text>
<text x="98.6" y="93.4" transform="rotate(-90 98.6 93.4)">6</text>
<text x="101.2" y="93.4" transform="rotate(-90 101.2 93.4)">7</text>
<text x="103.7" y="93.4" transform="rotate(-90 103.7 93.4)">8</text>
<text x="106.2" y="93.4" transform="rotate(-90 106.2 93.4)">9</text>
<text x="108.8" y="93.4" transform="rotate(-90 108.8 93.4)">DECIMAL</text>
<text x="82.3" y="99.3" transform="rotate(-90 82.3 99.3)">2</text>
<text x="84.8" y="100.3" transform="rotate(-90 84.8 100.3)">11</text>
<text x="87.3" y="100.5" transform="rotate(-90 87.3 100.5)">10</text>
<text x="89.9" y="99.3" transform="rotate(-90 89.9 99.3)">9</text>
<text x="92.4" y="99.3" transform="rotate(-90 92.4 99.3)">8</text>
<text x="95" y="99.3" transform="rotate(-90 95 99.3)">7</text>
<text x="97.5" y="99.3" transform="rotate(-90 97.5 99.3)">6</text>
<text x="100" y="99.3" transform="rotate(-90 100 99.3)">5</text>
<text x="102.6" y="99.3" transform="rotate(-90 102.6 99.3)">4</text>
<text x="105.1" y="99.3" transform="rotate(-90 105.1 99.3)">3</text>
<text x="107.7" y="100.5" transform="rotate(-90 107.7 100.5)">12</text>
<text x="82.3" y="146.7" transform="rotate(-90 82.3 146.7)">1</text>
<text x="83.4" y="159" transform="rotate(-90 83.4 159)">ANODE</text>
<text x="83.4" y="167.1" transform="rotate(-90 83.4 167.1)">0</text>
<text x="85.9" y="167.1" transform="rotate(-90 85.9 167.1)">1</text>
<text x="88.5" y="167.1" transform="rotate(-90 88.5 167.1)">2</text>
<text x="91" y="167.1" transform="rotate(-90 91 167.1)">3</text>
<text x="93.5" y="167.1" transform="rotate(-90 93.5 167.1)">4</text>
<text x="96.1" y="167.1" transform="rotate(-90 96.1 167.1)">5</text>
<text x="98.6" y="167.1" transform="rotate(-90 98.6 167.1)">6</text>
<text x="101.2" y="167.1" transform="rotate(-90 101.2 167.1)">7</text>
<text x="103.7" y="167.1" transform="rotate(-90 103.7 167.1)">8</text>
<text x="106.2" y="167.1" transform="rotate(-90 106.2 167.1)">9</text>
<text x="108.8" y="167.1" transform="rotate(-90 108.8 167.1)">DECIMAL</text>
<text x="82.3" y="172.9" transform="rotate(-90 82.3 172.9)">2</text>
<text x="84.8" y="174" transform="rotate(-90 84.8 174)">11</text>
<text x="89.9" y="172.9" transform="rotate(-90 89.9 172.9)">9</text>
<text x="92.4" y="172.9" transform="rotate(-90 92.4 172.9)">8</text>
<text x="95" y="172.9" transform="rotate(-90 95 172.9)">7</text>
<text x="97.5" y="172.9" transform="rotate(-90 97.5 172.9)">6</text>
<text x="100" y="172.9" transform="rotate(-90 100 172.9)">5</text>
<text x="102.6" y="172.9" transform="rotate(-90 102.6 172.9)">4</text>
<text x="105.1" y="172.9" transform="rotate(-90 105.1 172.9)">3</text>
<text x="39.1" y="179.8" transform="rotate(-90 39.1 179.8)">1</text>
<text x="41.6" y="179.8" transform="rotate(-90 41.6 179.8)">5</text>
<text x="44.2" y="179.8" transform="rotate(-90 44.2 179.8)">2</text>
<text x="87.3" y="174.1" transform="rotate(-90 87.3 174.1)">10</text>
<text x="107.7" y="174.1" transform="rotate(-90 107.7 174.1)">12</text>
<text x="40.2" y="188.9" transform="rotate(-90 40.2 188.9)">VDD</text>
<text x="42.8" y="188.9" transform="rotate(-90 42.8 188.9)">OUT</text>
<text x="45.3" y="189.2" transform="rotate(-90 45.3 189.2)">GND</text>
<text x="40.2" y="195" transform="rotate(-90 40.2 195)">IN+</text>
<text x="45.3" y="195" transform="rotate(-90 45.3 195)">IN-</text>
<text x="39.1" y="200.9" transform="rotate(-90 39.1 200.9)">3</text>
<text x="44.2" y="200.9" transform="rotate(-90 44.2 200.9)">4</text>
<text x="82.3" y="220.4" transform="rotate(-90 82.3 220.4)">1</text>
<text x="125.4" y="220.4" transform="rotate(-90 125.4 220.4)">1</text>
<text x="83.4" y="232.7" transform="rotate(-90 83.4 232.7)">ANODE</text>
<text x="126.6" y="232.7" transform="rotate(-90 126.6 232.7)">ANODE</text>
<text x="83.4" y="240.7" transform="rotate(-90 83.4 240.7)">0</text>
<text x="85.9" y="240.7" transform="rotate(-90 85.9 240.7)">1</text>
<text x="88.5" y="240.7" transform="rotate(-90 88.5 240.7)">2</text>
<text x="91" y="240.7" transform="rotate(-90 91 240.7)">3</text>
<text x="93.5" y="240.7" transform="rotate(-90 93.5 240.7)">4</text>
<text x="96.1" y="240.7" transform="rotate(-90 96.1 240.7)">5</text>
<text x="98.6" y="240.7" transform="rotate(-90 98.6 240.7)">6</text>
<text x="101.2" y="240.7" transform="rotate(-90 101.2 240.7)">7</text>
<text x="103.7" y="240.7" transform="rotate(-90 103.7 240.7)">8</text>
<text x="106.2" y="240.7" transform="rotate(-90 106.2 240.7)">9</text>
<text x="108.8" y="240.7" transform="rotate(-90 108.8 240.7)">DECIMAL</text>
<text x="126.6" y="240.7" transform="rotate(-90 126.6 240.7)">0</text>
<text x="129.1" y="240.7" transform="rotate(-90 129.1 240.7)">1</text>
<text x="131.6" y="240.7" transform="rotate(-90 131.6 240.7)">2</text>
<text x="134.2" y="240.7" transform="rotate(-90 134.2 240.7)">3</text>
<text x="136.7" y="240.7" transform="rotate(-90 136.7 240.7)">4</text>
<text x="139.2" y="240.7" transform="rotate(-90 139.2 240.7)">5</text>
<text x="141.8" y="240.7" transform="rotate(-90 141.8 240.7)">6</text>
<text x="144.3" y="240.7" transform="rotate(-90 144.3 240.7)">7</text>
<text x="146.9" y="240.7" transform="rotate(-90 146.9 240.7)">8</text>
<text x="149.4" y="240.7" transform="rotate(-90 149.4 240.7)">9</text>
<text x="151.9" y="240.7" transform="rotate(-90 151.9 240.7)">DECIMAL</text>
<text x="82.3" y="246.6" transform="rotate(-90 82.3 246.6)">2</text>
<text x="84.8" y="247.6" transform="rotate(-90 84.8 247.6)">11</text>
<text x="87.3" y="247.7" transform="rotate(-90 87.3 247.7)">10</text>
<text x="89.9" y="246.6" transform="rotate(-90 89.9 246.6)">9</text>
<text x="92.4" y="246.6" transform="rotate(-90 92.4 246.6)">8</text>
<text x="95" y="246.6" transform="rotate(-90 95 246.6)">7</text>
<text x="97.5" y="246.6" transform="rotate(-90 97.5 246.6)">6</text>
<text x="100" y="246.6" transform="rotate(-90 100 246.6)">5</text>
<text x="102.6" y="246.6" transform="rotate(-90 102.6 246.6)">4</text>
<text x="105.1" y="246.6" transform="rotate(-90 105.1 246.6)">3</text>
<text x="107.7" y="247.7" transform="rotate(-90 107.7 247.7)">12</text>
<text x="125.4" y="246.6" transform="rotate(-90 125.4 246.6)">2</text>
<text x="128" y="247.6" transform="rotate(-90 128 247.6)">11</text>
<text x="130.5" y="247.7" transform="rotate(-90 130.5 247.7)">10</text>
<text x="133.1" y="246.6" transform="rotate(-90 133.1 246.6)">9</text>
<text x="135.6" y="246.6" transform="rotate(-90 135.6 246.6)">8</text>
<text x="138.1" y="246.6" transform="rotate(-90 138.1 246.6)">7</text>
<text x="140.7" y="246.6" transform="rotate(-90 140.7 246.6)">6</text>
<text x="143.2" y="246.6" transform="rotate(-90 143.2 246.6)">5</text>
<text x="145.7" y="246.6" transform="rotate(-90 145.7 246.6)">4</text>
<text x="148.3" y="246.6" transform="rotate(-90 148.3 246.6)">3</text>
<text x="150.8" y="247.7" transform="rotate(-90 150.8 247.7)">12</text>
</g>
<g font-size=".6" fill="#808080">
<text x="26.9" y="158.4" transform="rotate(-90 26.9 158.4)">SpiceOrder 2</text>
<text x="26.9" y="163.4" transform="rotate(-90 26.9 163.4)">SpiceOrder 1</text>
</g>
</svg>
